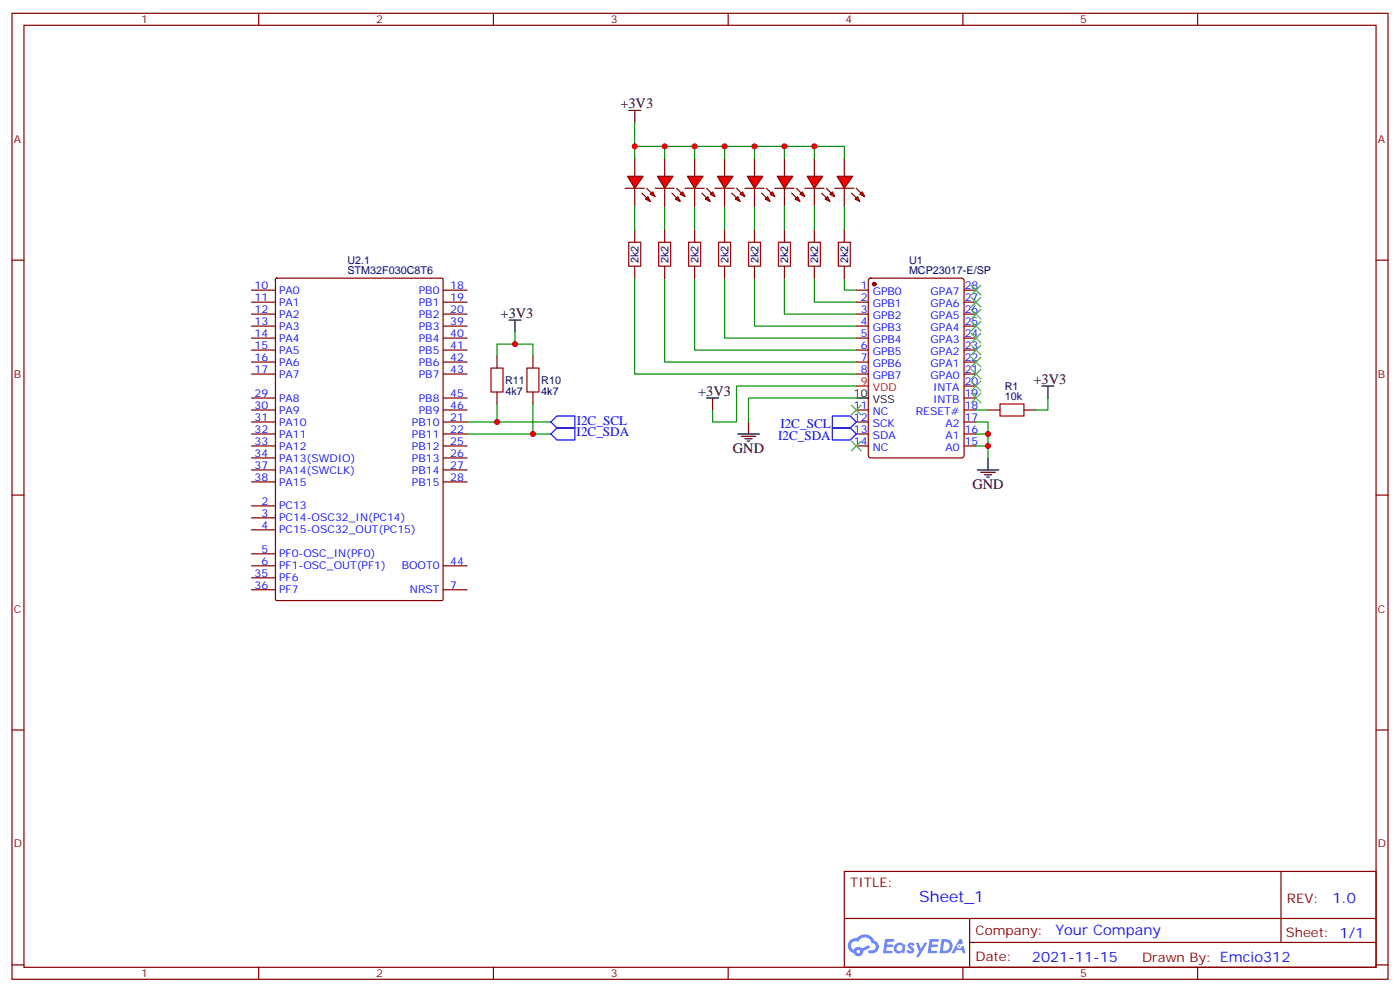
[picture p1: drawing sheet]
<svg xmlns="http://www.w3.org/2000/svg" width="412mm" height="292mm" viewBox="0 0 412 292" stroke-linecap="round" stroke-linejoin="round" font-family="sans-serif">
<g fill="none" stroke="#870000" stroke-width=".35">
<path d="M3.5 3.9h405.4v284.4h-405.4zM7.1 7.4h398.2v277.3h-398.2zM76.2 3.9v3.5M145.3 3.9v3.5M214.5 3.9v3.5M283.6 3.9v3.5M352.8 3.9v3.5M3.5 76.6h3.6M405.3 76.6h3.6M3.5 145.7h3.6M405.3 145.7h3.6M3.5 214.9h3.6"/>
<path d="M405.3 214.9h3.6M248.7 256.5h156.6v28.2h-156.6zM377.3 256.5v20.9M248.7 270.4h156.5M285.6 277.4h119.6M285.6 270.4v14.1M3.5 284h3.6M76.2 284.7v3.6M145.3 284.7v3.6M214.5 284.7v3.6M283.6 284.7v3.6M352.8 284.7v3.6"/>
<path d="M405.3 284h3.6"/>
</g>
<g fill="#5487ff">
<path d="M267.7 277.7a1.22 1.22 0 0 1 1.7 .2l-.4 .6a.47 .47 0 0 0-.3-.4 .47 .47 0 0 0-.5 .2l.1 .2a1.14 1.14 0 0 1 .8 1.8 1.14 1.14 0 0 1-1.9 0l-.2-.2 .5-.6 .7 .5a.29 .29 0 0 0 .3-.3 .29 .29 0 0 0-.2-.3 1.04 1.04 0 0 1-.6-1.7z"/>
<path d="M260.7 276.4h2.4l.3 .2-.2 .5-1.8 .1-.1 .8h1.5l.3 .4-.3 .4h-1.6l-.2 1.1h1.7l.2 .3-.2 .3-2.6 .1z"/>
<path d="M273.8 276.4h2.4l.3 .2-.1 .5-1.8 .1-.2 .8h1.6l.3 .4-.4 .4h-1.6l-.1 1.1h1.7l.2 .3-.2 .3-2.6 .1z"/>
<path d="M282.6 276.4h.7l.3 1.3-.6 .3a.69 .69 0 0 0-1 .3 .69 .69 0 0 0 .4 .9 .69 .69 0 0 0 .9-.6l.5-.2 .6 2.2h-.8l-.2-.9h-1.8l-.5 .9h-.8z"/>
<path d="M269.8 277.5h.8l.6 1.8 1.1-1.8h.9l-2.6 4.2h-.8l.9-1.5z"/>
<path d="M277.4 276.4l-.6 4.2h1.3a2.11 2.11 0 0 0 2.5-2.1 2.11 2.11 0 0 0-2.5-2.1zM278.1 277.2a1.39 1.39 0 0 1 1.7 1.4 1.39 1.39 0 0 1-1.8 1.3h-.3z"/>
<path d="M263.7 278.1a1.54 1.54 0 0 0-.1 2.1 1.54 1.54 0 0 0 2.2 .1l.6 .3 .3-2.3-.2-.3h-.4a1.49 1.49 0 0 0-2.4 .1zM264 279.1a.94 .94 0 0 1 1.8 0 .94 .94 0 0 1-1.8 0z"/>
<path d="M250.4 276.8a2.18 2.18 0 0 0 1.1 3.7 1.44 1.44 0 0 0 1.6 .9 1.44 1.44 0 0 0 1.2-1.4l2-1-.5-.8-1.9 1a1.47 1.47 0 0 0-2.4 .4 1.39 1.39 0 0 1-.7-1.9 1.39 1.39 0 0 1 2-.5 2.12 2.12 0 0 1 2.2-1.3 2.12 2.12 0 0 1 1.9 1.7 1.14 1.14 0 0 1 1.1 1.4 1.14 1.14 0 0 1-1.7 .7 .43 .43 0 0 0-.5 .4 .43 .43 0 0 0 .4 .5 1.98 1.98 0 0 0 2.5-1.2 1.98 1.98 0 0 0-1.2-2.6 3.1 3.1 0 0 0-5.3-.6l-.9 .1zM252.3 280.1a.55 .55 0 0 1 1.1 0 .55 .55 0 0 1-1.1 0z"/>
<circle cx="282.6" cy="278.5" r=".26"/>
</g>
<g fill="none" stroke="#870000" stroke-width=".35">
<path d="M187 67.8v3.5M187 78.4v3.5M74.1 85.4h7M74.1 88.9h7M74.1 92.5h7M74.1 96h7M74.1 99.5h7M81.2 82.1l.3-.2h48.7l.3 .2v94.3l-.2 .3-48.8 .1-.3-.2zM130.5 85.4h7.1M130.5 88.9h7.1M130.5 92.5h7.1M130.5 96h7.1"/>
<path d="M130.5 99.5h7.1M252.2 85.4h3.6M252.2 88.9h3.6M252.2 92.5h3.6M252.2 96h3.6M252.2 99.5h3.6M256 82.1l.5-.2h26.8l.6 .4 .1 51.8-.5 .6-27 .1-.7-.5v-51.7zM284 85.4h3.5M284 88.9h3.5M284 92.5h3.5M284 96h3.5M284 99.5h3.5"/>
<path d="M74.1 103h7M74.1 106.6h7M74.1 110.1h7M74.1 117.2h7M130.5 103h7.1M130.5 106.6h7.1M130.5 110.1h7.1M130.5 117.2h7.1M252.2 103h3.6M252.2 106.6h3.6M252.2 110.1h3.6M284 103h3.5"/>
<path d="M284 106.6h3.5M284 110.1h3.5M284 117.2h3.5M284 113.6h3.5M74.1 120.7h7M74.1 124.2h7M74.1 127.7h7M74.1 131.3h7M74.1 134.8h7M74.1 138.3h7M130.5 120.7h7.1M130.5 124.2h7.1"/>
<path d="M130.5 127.7h7.1M130.5 131.3h7.1M130.5 134.8h7.1M130.5 138.3h7.1M252.2 120.7h3.6M252.2 124.2h3.6M252.2 127.7h3.6M252.2 131.3h3.6M284 120.7h3.5M284 124.2h3.5M284 127.7h3.5M284 131.3h3.5"/>
<path d="M291 120.7h3.6M301.6 120.7h3.6M74.1 141.9h7M74.1 148.9h7M74.1 152.4h7M74.1 156h7M130.5 141.9h7.1M74.1 166.5h7M74.1 173.6h7M74.1 163h7M74.1 170.1h7M130.5 166.5h7.1"/>
<path d="M130.5 173.6h7.1"/>
</g>
<circle cx="257.5" cy="83.6" r=".53" fill="#870000" stroke="#870000" stroke-width=".35"/>
<path d="M252.2 113.6h3.6" fill="none" stroke="#f00" stroke-width=".35"/>
<g fill="none" stroke="#000" stroke-width=".35">
<path d="M208.1 117.2h3.6M209.9 117.2v3.5M252.2 117.2h3.6M306.9 113.6h3.5M308.7 113.6v3.6M217.3 127.7h6.4M218.4 128.4h4.2M219.4 129.2h2.1M220.1 129.9h.7M220.5 124.2v3.5M287.9 138.3h6.3M288.9 139h4.3"/>
<path d="M290 139.7h2.1M291 134.8v3.5M290.7 140.4h.7"/>
</g>
<g fill="none" stroke="#3c3" stroke-width=".35">
<path d="M286.1 84l2.8 2.8M286.1 87.5l2.8 2.8M286.1 91.1l2.8 2.8M286.1 94.6l2.8 2.8M286.1 98.1l2.8 2.8M288.9 94.6l-2.8 2.8M288.9 84l-2.8 2.8M288.9 87.5l-2.8 2.8M288.9 91.1l-2.8 2.8M288.9 98.1l-2.8 2.8M250.8 119.3l2.8 2.8M253.6 119.3l-2.8 2.8"/>
<path d="M286.1 112.2l2.8 2.8M286.1 115.7l2.8 2.9M286.1 101.6l2.8 2.9M286.1 105.2l2.8 2.8M286.1 108.7l2.8 2.8M288.9 112.2l-2.8 2.8M288.9 115.7l-2.8 2.9M288.9 101.6l-2.8 2.9M288.9 105.2l-2.8 2.8M288.9 108.7l-2.8 2.8M250.8 129.9l2.8 2.8M253.6 129.9l-2.8 2.8"/>
</g>
<g fill="none" stroke="#008700" stroke-width=".35">
<path d="M187 81.9v28.2h65.2M195.8 81.9v24.7h56.4M204.6 81.9v21.1h47.6M213.4 81.9v17.6h38.8M222.2 81.9v14.1h30M231.1 81.9v10.6h21.1M239.9 81.9v7h12.3M248.7 81.9v3.5h3.5M252.2 117.2h-31.7v7M252.2 113.6h-35.2v10.6h-7.1v-3.5M308.7 117.2v3.5h-3.5M287.5 124.2h3.5v7.1h-3.5"/>
<path d="M287.5 127.7h3.5M287.5 120.7h3.5M291 131.3v3.5"/>
</g>
<path d="M185.2 71.3h3.5v7.1h-3.5zM294.6 118.9h7v3.5h-7z" fill="none" stroke="#a10000" stroke-width=".35"/>
<path d="M245.2 122.4h5.3l1.7 1.8-1.7 1.8h-5.3zM245.2 126h5.3l1.7 1.7-1.7 1.8h-5.3z" fill="none" stroke="#00f" stroke-width=".35"/>
<g fill="#f00" stroke="#870000" stroke-width=".35">
<path d="M184.9 51.9h4.5l-2.4 3.5z"/>
<path d="M184.1 55.4h5.7z"/>
</g>
<g fill="#870000" stroke="#870000" stroke-width=".35">
<path d="M190.5 55.4l1.4 1.4z"/>
<path d="M189.1 56.8l1.4 1.4z"/>
</g>
<g fill="#f00" stroke="#870000" stroke-width=".35">
<path d="M191.6 57.2l.7-.7 .7 1.4z"/>
<path d="M190.1 58.6l.8-.7 .7 1.4z"/>
</g>
<path d="M187 46.6v5.3M187 55.4v5.3" fill="none" stroke="#870000" stroke-width=".35"/>
<path d="M187 60.7v7.1M195.8 60.7v7.1" fill="none" stroke="#008700" stroke-width=".35"/>
<g fill="#f00" stroke="#870000" stroke-width=".35">
<path d="M193.7 51.9h4.6l-2.5 3.5z"/>
<path d="M193 55.4h5.6z"/>
</g>
<g fill="#870000" stroke="#870000" stroke-width=".35">
<path d="M199.3 55.4l1.4 1.4z"/>
<path d="M197.9 56.8l1.4 1.4z"/>
</g>
<g fill="#f00" stroke="#870000" stroke-width=".35">
<path d="M200.4 57.2l.7-.7 .7 1.4z"/>
<path d="M199 58.6l.7-.7 .7 1.4z"/>
</g>
<path d="M195.8 46.6v5.3M195.8 55.4v5.3" fill="none" stroke="#870000" stroke-width=".35"/>
<path d="M204.6 60.7v7.1" fill="none" stroke="#008700" stroke-width=".35"/>
<g fill="#f00" stroke="#870000" stroke-width=".35">
<path d="M202.5 51.9h4.6l-2.5 3.5z"/>
<path d="M201.8 55.4h5.6z"/>
</g>
<g fill="#870000" stroke="#870000" stroke-width=".35">
<path d="M208.1 55.4l1.4 1.4z"/>
<path d="M206.7 56.8l1.4 1.4z"/>
</g>
<g fill="#f00" stroke="#870000" stroke-width=".35">
<path d="M209.2 57.2l.7-.7 .7 1.4z"/>
<path d="M207.8 58.6l.7-.7 .7 1.4z"/>
</g>
<path d="M204.6 46.6v5.3M204.6 55.4v5.3" fill="none" stroke="#870000" stroke-width=".35"/>
<path d="M213.4 60.7v7.1" fill="none" stroke="#008700" stroke-width=".35"/>
<g fill="#f00" stroke="#870000" stroke-width=".35">
<path d="M211.3 51.9h4.6l-2.5 3.5z"/>
<path d="M210.6 55.4h5.7z"/>
</g>
<g fill="#870000" stroke="#870000" stroke-width=".35">
<path d="M217 55.4l1.4 1.4z"/>
<path d="M215.5 56.8l1.5 1.4z"/>
</g>
<g fill="#f00" stroke="#870000" stroke-width=".35">
<path d="M218 57.2l.7-.7 .7 1.4z"/>
<path d="M216.6 58.6l.7-.7 .7 1.4z"/>
</g>
<path d="M213.4 46.6v5.3M213.4 55.4v5.3" fill="none" stroke="#870000" stroke-width=".35"/>
<g fill="#f00" stroke="#870000" stroke-width=".35">
<path d="M246.6 51.9h4.6l-2.5 3.5z"/>
<path d="M245.9 55.4h5.6z"/>
</g>
<g fill="#870000" stroke="#870000" stroke-width=".35">
<path d="M252.2 55.4l1.4 1.4z"/>
<path d="M250.8 56.8l1.4 1.4z"/>
</g>
<g fill="#f00" stroke="#870000" stroke-width=".35">
<path d="M253.3 57.2l.7-.7 .7 1.4z"/>
<path d="M251.9 58.6l.7-.7 .7 1.4z"/>
</g>
<path d="M248.7 46.6v5.3M248.7 55.4v5.3" fill="none" stroke="#870000" stroke-width=".35"/>
<path d="M248.7 60.7v7.1" fill="none" stroke="#008700" stroke-width=".35"/>
<g fill="#f00" stroke="#870000" stroke-width=".35">
<path d="M237.8 51.9h4.6l-2.5 3.5z"/>
<path d="M237.1 55.4h5.6z"/>
</g>
<g fill="#870000" stroke="#870000" stroke-width=".35">
<path d="M243.4 55.4l1.4 1.4z"/>
<path d="M242 56.8l1.4 1.4z"/>
</g>
<g fill="#f00" stroke="#870000" stroke-width=".35">
<path d="M244.5 57.2l.7-.7 .7 1.4z"/>
<path d="M243.1 58.6l.7-.7 .7 1.4z"/>
</g>
<path d="M239.9 46.6v5.3M239.9 55.4v5.3" fill="none" stroke="#870000" stroke-width=".35"/>
<path d="M239.9 60.7v7.1" fill="none" stroke="#008700" stroke-width=".35"/>
<g fill="#f00" stroke="#870000" stroke-width=".35">
<path d="M229 51.9h4.5l-2.4 3.5z"/>
<path d="M228.2 55.4h5.7z"/>
</g>
<g fill="#870000" stroke="#870000" stroke-width=".35">
<path d="M234.6 55.4l1.4 1.4z"/>
<path d="M233.2 56.8l1.4 1.4z"/>
</g>
<g fill="#f00" stroke="#870000" stroke-width=".35">
<path d="M235.7 57.2l.7-.7 .7 1.4z"/>
<path d="M234.2 58.6l.7-.7 .8 1.4z"/>
</g>
<path d="M231.1 46.6v5.3M231.1 55.4v5.3" fill="none" stroke="#870000" stroke-width=".35"/>
<path d="M222.2 60.7v7.1M231.1 60.7v7.1" fill="none" stroke="#008700" stroke-width=".35"/>
<g fill="#f00" stroke="#870000" stroke-width=".35">
<path d="M220.1 51.9h4.6l-2.5 3.5z"/>
<path d="M219.4 55.4h5.7z"/>
</g>
<g fill="#870000" stroke="#870000" stroke-width=".35">
<path d="M225.8 55.4l1.4 1.4z"/>
<path d="M224.4 56.8l1.4 1.4z"/>
</g>
<g fill="#f00" stroke="#870000" stroke-width=".35">
<path d="M226.8 57.2l.7-.7 .7 1.4z"/>
<path d="M225.4 58.6l.7-.7 .7 1.4z"/>
</g>
<g fill="none" stroke="#870000" stroke-width=".35">
<path d="M222.2 46.6v5.3M222.2 55.4v5.3M195.8 67.8v3.5M195.8 78.4v3.5M204.6 67.8v3.5M204.6 78.4v3.5M213.4 67.8v3.5M213.4 78.4v3.5M222.2 67.8v3.5M222.2 78.4v3.5M231.1 67.8v3.5M231.1 78.4v3.5"/>
<path d="M239.9 67.8v3.5M239.9 78.4v3.5M248.7 67.8v3.5M248.7 78.4v3.5M146.4 104.8v3.5M146.4 115.4v3.5M157 104.8v3.5M157 115.4v3.5"/>
</g>
<g fill="none" stroke="#008700" stroke-width=".35">
<path d="M187 36v7.1M187 46.6v-3.5h61.7v3.5M195.8 43.1v3.5M204.6 43.1v3.5M213.4 43.1v3.5M222.2 43.1v3.5M231.1 43.1v3.5M239.9 43.1v3.5M151.7 97.8v3.5M146.4 104.8v-3.5h10.6v3.5M146.4 118.9v5.3M157 118.9v8.8"/>
<path d="M137.6 127.7h24.7M137.6 124.2h24.7"/>
</g>
<path d="M185.2 32.5h3.5M187 32.5v3.5M149.9 94.2h3.6M151.7 94.2v3.6" fill="none" stroke="#000" stroke-width=".35"/>
<path d="M194 71.3h3.6v7.1h-3.6zM202.8 71.3h3.6v7.1h-3.6zM211.7 71.3h3.5v7.1h-3.5zM220.5 71.3h3.5v7.1h-3.5zM229.3 71.3h3.5v7.1h-3.5zM238.1 71.3h3.6v7.1h-3.6zM246.9 71.3h3.6v7.1h-3.6zM144.6 108.3h3.6v7.1h-3.6zM155.2 108.3h3.5v7.1h-3.5z" fill="none" stroke="#a10000" stroke-width=".35"/>
<path d="M162.3 124.2l1.7-1.8h5.3v3.6h-5.3zM164 126h5.3v3.5h-5.3l-1.7-1.8z" fill="none" stroke="#00f" stroke-width=".35"/>
<g fill="#c00">
<circle cx="291" cy="127.7" r=".88"/>
<circle cx="291" cy="131.3" r=".88"/>
<circle cx="239.9" cy="43.1" r=".88"/>
<circle cx="231.1" cy="43.1" r=".88"/>
<circle cx="222.3" cy="43.1" r=".88"/>
<circle cx="213.4" cy="43.1" r=".88"/>
<circle cx="204.6" cy="43.1" r=".88"/>
<circle cx="195.8" cy="43.1" r=".88"/>
<circle cx="187" cy="43.1" r=".88"/>
<circle cx="157" cy="127.7" r=".88"/>
<circle cx="146.4" cy="124.2" r=".88"/>
<circle cx="151.7" cy="101.3" r=".88"/>
</g>
<text font-size="4.6" fill="#00f" x="270.8" y="265.5">Sheet_1</text>
<g font-size="4.2">
<text x="182.7" y="31.8">+3V3</text>
<text x="147.5" y="93.5">+3V3</text>
<text x="304.4" y="112.9">+3V3</text>
<text x="205.7" y="116.5">+3V3</text>
<text x="215.9" y="133.4">GND</text>
<text x="286.5" y="144">GND</text>
</g>
<g font-size="4.2" fill="#00f">
<text x="392.5" y="265.8">1.0</text>
<text x="310.9" y="275.3">Your Company</text>
<text x="304" y="283.1">2021-11-15</text>
</g>
<g font-size="3.9" fill="#00f">
<text x="169.9" y="125">I2C_SCL</text>
<text x="229.9" y="126">I2C_SCL</text>
<text x="169.9" y="128.5">I2C_SDA</text>
<text x="229.2" y="129.5">I2C_SDA</text>
</g>
<g font-size="3.9" fill="#800">
<text x="250.5" y="261.1">TITLE:</text>
<text x="379.1" y="265.8">REV:</text>
<text x="287.4" y="275.3">Company:</text>
<text x="378.7" y="275.9">Sheet: 1/1</text>
<text x="287.4" y="283">Date:</text>
<text x="336.4" y="283.1">Drawn By: Emcio312</text>
</g>
<g font-size="3.2" fill="#800">
<text x="41.6" y="6.9">1</text>
<text x="110.8" y="6.9">2</text>
<text x="179.9" y="6.9">3</text>
<text x="249.1" y="6.9">4</text>
<text x="318.2" y="6.9">5</text>
<text x="4.1" y="42">A</text>
<text x="405.9" y="42">A</text>
<text x="4.1" y="111.2">B</text>
<text x="405.9" y="111.2">B</text>
<text x="4.1" y="180.3">C</text>
<text x="405.9" y="180.3">C</text>
<text x="4.1" y="249.4">D</text>
<text x="405.9" y="249.4">D</text>
<text x="41.6" y="287.7">1</text>
<text x="110.8" y="287.7">2</text>
<text x="179.9" y="287.7">3</text>
<text x="249.1" y="287.7">4</text>
<text x="318.2" y="287.7">5</text>
</g>
<g font-size="3.2" fill="#000080">
<text x="102.4" y="77.7">U2.1</text>
<text x="188.1" y="77.5" transform="rotate(-90 188.1 77.5)">2k2</text>
<text x="196.9" y="77.5" transform="rotate(-90 196.9 77.5)">2k2</text>
<text x="205.8" y="77.5" transform="rotate(-90 205.8 77.5)">2k2</text>
<text x="214.6" y="77.5" transform="rotate(-90 214.6 77.5)">2k2</text>
<text x="223.4" y="77.5" transform="rotate(-90 223.4 77.5)">2k2</text>
<text x="232.2" y="77.5" transform="rotate(-90 232.2 77.5)">2k2</text>
<text x="241" y="77.5" transform="rotate(-90 241 77.5)">2k2</text>
<text x="249.9" y="77.5" transform="rotate(-90 249.9 77.5)">2k2</text>
<text x="267.8" y="77.7">U1</text>
<text x="102.4" y="80.8">STM32F030C8T6</text>
<text x="267.8" y="80.8">MCP23017-E/SP</text>
<text x="148.8" y="113">R11</text>
<text x="159.5" y="113">R10</text>
<text x="148.9" y="116.2">4k7</text>
<text x="159.5" y="116.2">4k7</text>
<text x="296" y="117.9">10k</text>
<text x="296" y="114.7">R1</text>
</g>
<g font-size="3.2" fill="#00f">
<text x="75" y="85.1">10</text>
<text x="75" y="88.6">11</text>
<text x="82.2" y="86.5">PA0</text>
<text x="82.2" y="90">PA1</text>
<text x="123.4" y="86.5">PB0</text>
<text x="123.4" y="90">PB1</text>
<text x="132.6" y="85.1">18</text>
<text x="132.6" y="88.6">19</text>
<text x="253.6" y="85.1">1</text>
<text x="253.6" y="88.6">2</text>
<text x="257.1" y="86.8">GPB0</text>
<text x="274.1" y="86.8">GPA7</text>
<text x="284.2" y="88.6">27</text>
<text x="284.2" y="85.1">28</text>
<text x="75" y="92.1">12</text>
<text x="75" y="95.6">13</text>
<text x="82.2" y="93.5">PA2</text>
<text x="123.4" y="93.5">PB2</text>
<text x="132.6" y="92.1">20</text>
<text x="132.6" y="95.6">39</text>
<text x="253.6" y="92.1">3</text>
<text x="253.6" y="95.6">4</text>
<text x="257.1" y="90.3">GPB1</text>
<text x="257.1" y="93.9">GPB2</text>
<text x="274.1" y="93.9">GPA5</text>
<text x="274.1" y="90.3">GPA6</text>
<text x="284.2" y="95.6">25</text>
<text x="284.2" y="92.1">26</text>
<text x="75" y="99.2">14</text>
<text x="82.2" y="97">PA3</text>
<text x="82.2" y="100.6">PA4</text>
<text x="123.4" y="97">PB3</text>
<text x="123.4" y="100.6">PB4</text>
<text x="132.6" y="99.2">40</text>
<text x="253.6" y="99.2">5</text>
<text x="257.1" y="97.4">GPB3</text>
<text x="257.1" y="100.9">GPB4</text>
<text x="274.1" y="100.9">GPA3</text>
<text x="274.1" y="97.4">GPA4</text>
<text x="284.2" y="99.2">24</text>
<text x="75" y="102.7">15</text>
<text x="75" y="106.2">16</text>
<text x="82.2" y="104.1">PA5</text>
<text x="82.2" y="107.6">PA6</text>
<text x="123.4" y="104.1">PB5</text>
<text x="123.4" y="107.6">PB6</text>
<text x="132.6" y="102.7">41</text>
<text x="132.6" y="106.2">42</text>
<text x="253.6" y="102.7">6</text>
<text x="253.6" y="106.2">7</text>
<text x="257.1" y="104.5">GPB5</text>
<text x="257.1" y="108">GPB6</text>
<text x="274.1" y="108">GPA1</text>
<text x="274.1" y="104.5">GPA2</text>
<text x="284.2" y="106.2">22</text>
<text x="284.2" y="102.7">23</text>
<text x="75" y="109.7">17</text>
<text x="82.2" y="111.2">PA7</text>
<text x="123.4" y="111.2">PB7</text>
<text x="132.6" y="109.7">43</text>
<text x="253.6" y="109.7">8</text>
<text x="257.1" y="111.5">GPB7</text>
<text x="274.1" y="111.5">GPA0</text>
<text x="284.2" y="113.3">20</text>
<text x="284.2" y="109.7">21</text>
<text x="75" y="116.8">29</text>
<text x="82.2" y="118.2">PA8</text>
<text x="123.4" y="118.2">PB8</text>
<text x="132.6" y="116.8">45</text>
<text x="274.8" y="118.6">INTB</text>
<text x="274.8" y="115">INTA</text>
<text x="284.2" y="116.8">19</text>
<text x="75" y="120.3">30</text>
<text x="75" y="123.9">31</text>
<text x="82.2" y="121.7">PA9</text>
<text x="82.2" y="125.3">PA10</text>
<text x="121.3" y="125.3">PB10</text>
<text x="123.4" y="121.7">PB9</text>
<text x="132.6" y="120.3">46</text>
<text x="132.6" y="123.9">21</text>
<text x="251.6" y="120.3">11</text>
<text x="251.6" y="123.9">12</text>
<text x="257.1" y="122.1">NC</text>
<text x="257.1" y="125.6">SCK</text>
<text x="269.7" y="122.1">RESET#</text>
<text x="278.5" y="125.6">A2</text>
<text x="284.2" y="123.9">17</text>
<text x="284.2" y="120.3">18</text>
<text x="75" y="127.4">32</text>
<text x="75" y="130.9">33</text>
<text x="82.2" y="128.8">PA11</text>
<text x="121.3" y="128.8">PB11</text>
<text x="132.6" y="127.4">22</text>
<text x="132.6" y="130.9">25</text>
<text x="251.6" y="127.4">13</text>
<text x="251.6" y="130.9">14</text>
<text x="257.1" y="129.2">SDA</text>
<text x="278.5" y="129.2">A1</text>
<text x="284.2" y="130.9">15</text>
<text x="284.2" y="127.4">16</text>
<text x="75" y="134.4">34</text>
<text x="75" y="138">37</text>
<text x="82.2" y="132.3">PA12</text>
<text x="82.2" y="135.9">PA13(SWDIO)</text>
<text x="121.3" y="132.3">PB12</text>
<text x="121.3" y="135.9">PB13</text>
<text x="132.6" y="134.4">26</text>
<text x="132.6" y="138">27</text>
<text x="257.1" y="132.7">NC</text>
<text x="278.5" y="132.7">A0</text>
<text x="75" y="141.5">38</text>
<text x="82.2" y="139.4">PA14(SWCLK)</text>
<text x="82.2" y="142.9">PA15</text>
<text x="121.3" y="139.4">PB14</text>
<text x="121.3" y="142.9">PB15</text>
<text x="132.6" y="141.5">28</text>
<text x="77" y="148.6">2</text>
<text x="82.2" y="150">PC13</text>
<text x="77" y="152.1">3</text>
<text x="77" y="155.6">4</text>
<text x="82.2" y="153.5">PC14-OSC32_IN(PC14)</text>
<text x="82.2" y="157">PC15-OSC32_OUT(PC15)</text>
<text x="77" y="162.7">5</text>
<text x="77" y="166.2">6</text>
<text x="82.2" y="164.1">PF0-OSC_IN(PF0)</text>
<text x="82.2" y="167.6">PF1-OSC_OUT(PF1)</text>
<text x="118.3" y="167.6">BOOT0</text>
<text x="132.6" y="166.2">44</text>
<text x="75" y="169.7">35</text>
<text x="75" y="173.2">36</text>
<text x="82.2" y="171.1">PF6</text>
<text x="132.6" y="173.2">7</text>
<text x="82.2" y="174.7">PF7</text>
<text x="120.8" y="174.7">NRST</text>
</g>
<g font-size="3.2" fill="#f00">
<text x="253.6" y="113.3">9</text>
<text x="257.1" y="115">VDD</text>
</g>
<g font-size="3.2">
<text x="251.6" y="116.8">10</text>
<text x="257.1" y="118.6">VSS</text>
</g>
</svg>
